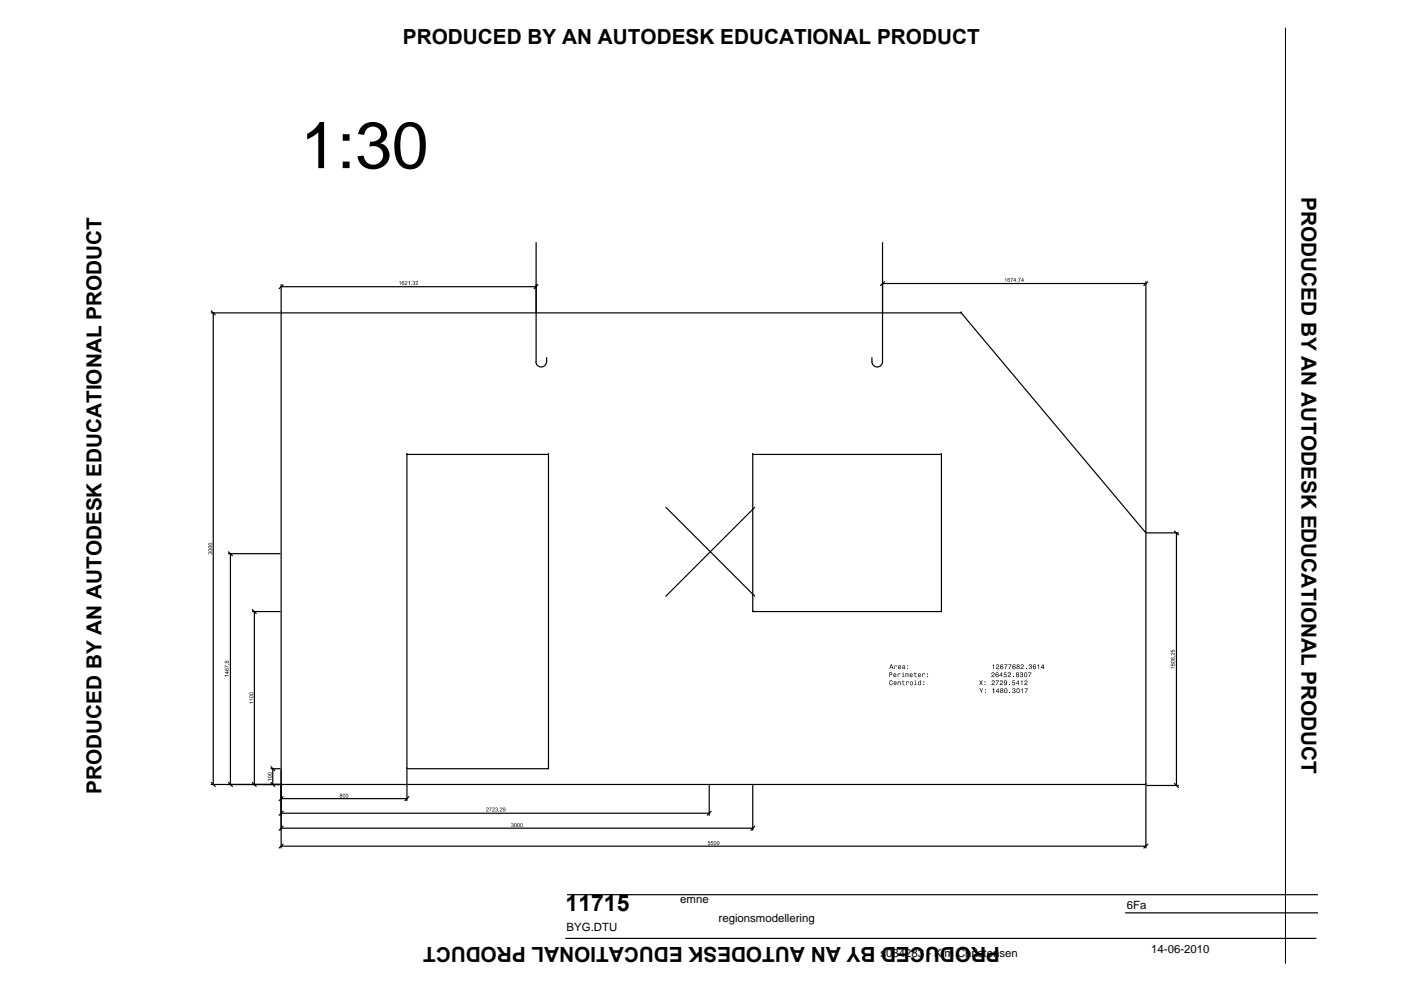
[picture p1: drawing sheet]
<svg xmlns="http://www.w3.org/2000/svg" width="297mm" height="210mm" viewBox="0 0 297 210" stroke-linecap="round" stroke-linejoin="round" font-family="sans-serif">
<!-- layer: Konturer -->
<g fill="none" stroke="#000" stroke-width=".25">
<path d="M113.7 51.4l-.1 25.3a1.12 1.12 0 0 0 1.1 1.1 1.12 1.12 0 0 0 1.2-1.1M187.1 51.4v25.3a1.12 1.12 0 0 1-1.1 1.1 1.12 1.12 0 0 1-1.1-1.1v-.9M59.6 66.3h144.2l39.2 46.7v53.3h-183.4zM59.6 66.3h.1M115.9 75.8v.9M203.8 66.3h.1M86.3 96.4h30v66.6h-30zM86.3 96.4h.1M116.3 96.4h.1M159.6 96.4h40v33.3h-40zM159.6 96.4h.1M199.6 96.4h.1"/>
<path d="M141.2 107.6l18.8 18.8M160 107.6l-18.8 18.8M243 113h.1M159.6 129.7h.1M199.6 129.7h.1M59.6 166.3h.1M86.3 163h.1M116.3 163h.1M243 166.3h.1"/>
</g>
<g fill="none" stroke="#000" stroke-width=".25">
<path d="M187.1 59.7v6.4M243 59.7v53.1M44.8 66.3h14.6M45.2 66.3v100M59.6 60.4v5.7M59.6 60.8h54.1M113.7 60.4v5.7M187.1 60.1h55.9M48.4 117.4h11M48.9 117.4v48.9M243.2 113h6.7M249.4 113v53.5"/>
<path d="M53.5 129.7h5.9M53.9 129.7v36.6M44.8 166.3h14.6M57.4 163h2M57.8 163v3.3M59.6 163.2v16.6M59.6 172.4h90.8M59.6 169.3h26.7M59.6 175.6h100M59.6 179.4h183.4M86.3 163.2v6.6M150.4 166.5v6.3"/>
<path d="M159.6 166.5v9.5M243 166.5v13.3M243.2 166.5h6.7"/>
</g>
<!-- layer: 0 -->
<g fill="none" stroke="#000" stroke-width=".25">
<path d="M187.5 59.7l-.8 .8M243.4 59.7l-.9 .8M44.8 65.9l.8 .9M60 60.4l-.8 .8M114 60.4l-.8 .8M48.4 117l.9 .8M249 112.6l.9 .8M53.5 129.2l.8 .9M44.8 165.9l.8 .9M48.4 165.9l.9 .9M53.5 165.9l.8 .9M57.4 165.9l.9 .9"/>
<path d="M57.4 162.6l.9 .8M60 172l-.8 .8M60 168.9l-.8 .9M60 175.2l-.8 .8M60 179l-.8 .8M86.7 168.9l-.8 .9M150.8 172l-.8 .8M160 175.2l-.8 .8M243.4 179l-.9 .8M249 166.1l.9 .9"/>
</g>
<g fill="#000">
<path d="M213 59.1l.3-.2v.9l-.1-.7zM214.2 58.9h.6l-.3 .9-.1-.2 .3-.6zM215.6 59.6h.1v.3zM215.9 58.9h.5l-.3 .9-.1-.2 .3-.6zM84.6 59.8l.3-.2v.8l-.1-.6zM85.9 59.7l.1-.1 .4 .1-.1 .3-.3 .3 .4 .1h-.6l.3-.4a.21 .21 0 0 0 .2-.2 .21 .21 0 0 0-.2-.2 .21 .21 0 0 0-.2 .2zM86.6 59.8l.3-.2v.8h-.2v-.6zM87.2 60.3h.1l-.1 .3zM87.5 59.6h.1a.2 .2 0 0 1 .3 .1 .2 .2 0 0 1-.1 .2l.2 .2-.1 .3a.2 .2 0 0 1-.3 0 .2 .2 0 0 1-.1-.2 .17 .17 0 0 0 .2 .2 .17 .17 0 0 0 .2-.2 .17 .17 0 0 0-.2-.2l.1-.3-.3 .1zM88.2 59.6h.4v.4l-.4 .3 .4 .1h-.5l.2-.4a.17 .17 0 0 0 .2-.2 .17 .17 0 0 0-.3 0h-.1zM44.2 117.1h.8a.2 .2 0 0 1 0 .3 .2 .2 0 0 1-.3 .1 .17 .17 0 0 0 .2-.2 .17 .17 0 0 0-.2-.1 .17 .17 0 0 0-.1 .2 .19 .19 0 0 0-.2-.2 .19 .19 0 0 0-.2 .2 .19 .19 0 0 0 .2 .2l-.2-.2zM248.2 137.8l.1 .3h.2a.28 .28 0 0 1 .2-.3 .28 .28 0 0 1 .4 .2 .28 .28 0 0 1-.3 .3v-.1a.18 .18 0 0 0 .1-.3 .18 .18 0 0 0-.3 0 .18 .18 0 0 0 .1 .3v.1l-.5-.1z"/>
<path d="M248.2 138.5l.4-.1 .4 .4v-.4v.6l-.3-.3a.19 .19 0 0 0-.2-.2 .19 .19 0 0 0-.1 .3l.1 .1-.3-.1zM249 139.1l.2 .1h-.2zM47.7 141.1l.8 .3v.1l-.7-.3-.1 .4zM47.6 143.1h.9v.2h-.7l.2 .1-.2 .1zM48.3 140.8l.3 .1h-.3zM52.9 148.9h.8v.1h-.7l.2 .2h-.2zM52.9 148.3h.8h-.7l.2 .2h-.2zM248.2 141.5l.8 .1h-.6l.1 .1-.1 .1zM56.8 165.2h.8v.2h-.6l.1 .1h-.1zM103.1 171.3l.2-.1a.28 .28 0 0 1 .3 .3 .28 .28 0 0 1-.3 .3l-.1 .2h.4h-.6l.2-.2a.26 .26 0 0 0 .3-.2 .26 .26 0 0 0-.2-.3l-.1 .2zM103.7 171.2h.5l-.3 .8h-.1v-.2l.3-.5zM104.4 171.3a.26 .26 0 0 1 .4 0 .26 .26 0 0 1 0 .4l-.3 .3h.4h-.5l.2-.4a.17 .17 0 0 0 .2-.2 .17 .17 0 0 0-.2-.1 .17 .17 0 0 0-.2 .2z"/>
<path d="M105 171.3l.2-.1a.21 .21 0 0 1 .2 .1 .21 .21 0 0 1 0 .3l.1 .3-.4 .1-.1-.1 .1-.1a.17 .17 0 0 0 .2 .2 .17 .17 0 0 0 .1-.3 .17 .17 0 0 0-.2 0l.2-.3zM105.7 171.9v.3zM106 171.4a.28 .28 0 0 1 .5 0 .28 .28 0 0 1-.3 .4l-.1 .2h.4h-.5l.2-.3a.19 .19 0 0 0 .2-.2 .19 .19 0 0 0-.3-.1zM108.4 174.7v-.1a.23 .23 0 0 1 .4 0 .23 .23 0 0 1 0 .3l.1 .1-.1 .3a.18 .18 0 0 1-.3 .1 .18 .18 0 0 1 0-.3 .18 .18 0 0 0 .2 .2 .18 .18 0 0 0 .1-.2 .18 .18 0 0 0-.2-.1l.2-.3zM150.1 178.4h.4h-.3v.2a.27 .27 0 0 1 .4 .2 .27 .27 0 0 1-.2 .4 .27 .27 0 0 1-.4-.3l.2 .1a.17 .17 0 0 0 .2 0 .17 .17 0 0 0 0-.2 .17 .17 0 0 0-.2 0zM150.8 178.4h.4h-.3l-.1 .3 .2-.1a.29 .29 0 0 1 .2 .5 .29 .29 0 0 1-.5-.2h.1a.19 .19 0 0 0 .3 .1 .19 .19 0 0 0 0-.3 .19 .19 0 0 0-.3 .1z"/>
<path d="M85.3 59.6h.3l.1 .2a.24 .24 0 0 0-.3-.1 .24 .24 0 0 0-.1 .3 .26 .26 0 0 1 .4 .1 .26 .26 0 0 1-.2 .3 .26 .26 0 0 1-.3-.2zM85.3 60.2a.2 .2 0 0 0 .4 0 .2 .2 0 0 0-.4 0z"/>
<path d="M213.7 59l.3-.1 .1 .2a.21 .21 0 0 0-.3-.1 .21 .21 0 0 0-.1 .3 .26 .26 0 0 1 .4 .2 .26 .26 0 0 1-.3 .3 .26 .26 0 0 1-.2-.4zM213.7 59.5a.2 .2 0 0 0 .4 0 .2 .2 0 0 0-.4 0z"/>
<path d="M215.2 58.9l.1 .6h.1l-.1 .3-.1-.2h-.4zM215.2 59.1l-.2 .4h.2z"/>
<path d="M216.9 58.9l.1 .6v.3h-.2v-.2h-.3zM216.8 59.1l-.2 .4h.2z"/>
<path d="M44.2 116.5l.5-.1a.3 .3 0 0 1 .2 .5 .3 .3 0 0 1-.5 0l-.2-.1zM44.3 116.5a.27 .27 0 0 0 .1 .4 .27 .27 0 0 0 .3-.1 .21 .21 0 0 0 .1-.3 .21 .21 0 0 0-.3 0z"/>
<path d="M44.2 115.9l.6-.2a.34 .34 0 0 1 .1 .6 .34 .34 0 0 1-.5-.1h-.2zM44.3 115.9a.3 .3 0 0 0 .2 .3 .3 .3 0 0 0 .4-.1 .3 .3 0 0 0-.2-.3 .3 .3 0 0 0-.3 .1z"/>
<path d="M44.2 115.2l.4-.1a.3 .3 0 0 1 .4 .3 .3 .3 0 0 1-.5 .3l-.3-.2zM44.2 115.3l.1 .2h.2a.23 .23 0 0 0 .4 0 .23 .23 0 0 0 0-.3 .23 .23 0 0 0-.4 0z"/>
<path d="M248.2 139.5h.3a.18 .18 0 0 0-.2 .3 .18 .18 0 0 0 .3 0 .27 .27 0 0 1 .1-.4 .27 .27 0 0 1 .4 .2 .27 .27 0 0 1-.3 .3h-.2a.33 .33 0 0 1-.4-.4zM248.6 139.6a.2 .2 0 0 0 .4 0 .2 .2 0 0 0-.4 0z"/>
<path d="M47.8 141.7l.1 .1a.18 .18 0 0 0-.1 .3 .18 .18 0 0 0 .2 0 .27 .27 0 0 1 .2-.4 .27 .27 0 0 1 .3 .2l-.1 .3h-.4a.29 .29 0 0 1-.3-.1 .29 .29 0 0 1 .1-.4zM48.1 141.9a.16 .16 0 0 0 .3 0 .16 .16 0 0 0-.3 0z"/>
<path d="M47.7 140.2h.4a.26 .26 0 0 1 .4 0 .26 .26 0 0 1-.1 .4 .26 .26 0 0 1-.4-.1 .17 .17 0 0 1-.2 .1 .17 .17 0 0 1-.1-.2zM47.7 140.4a.15 .15 0 0 0 .3 0 .15 .15 0 0 0-.3 0zM48.1 140.3a.17 .17 0 0 0 .3 0 .17 .17 0 0 0-.3 0z"/>
<path d="M47.7 142.5l.6-.2 .2 .3h-.2v.3h-.1zM47.8 142.6l.4 .2v-.2z"/>
<path d="M52.9 147.6l.6-.2 .2 .4-.6 .2-.2-.2zM53 147.6a.29 .29 0 0 0 .1 .3 .29 .29 0 0 0 .4-.1l.1-.1v-.1z"/>
<path d="M52.9 146.9l.3-.1a.33 .33 0 0 1 .4 0 .33 .33 0 0 1 0 .5 .33 .33 0 0 1-.4 0l-.3-.1zM53 146.9a.27 .27 0 0 0 .1 .3 .27 .27 0 0 0 .3 0 .21 .21 0 0 0 .2-.3 .21 .21 0 0 0-.4 0z"/>
<path d="M248.2 140.8l.2-.1 .1 .1a.17 .17 0 0 0-.1 .2 .17 .17 0 0 0 .2 .1 .28 .28 0 0 1 .2-.4 .28 .28 0 0 1 .3 .3 .28 .28 0 0 1-.4 .2h-.3zM248.6 140.9a.2 .2 0 0 0 .4 0 .2 .2 0 0 0-.4 0z"/>
<path d="M248.2 140.2l.5-.2a.3 .3 0 0 1 .3 .4 .3 .3 0 0 1-.4 .2v-.1a.28 .28 0 0 1-.3 0 .28 .28 0 0 1-.1-.3zM248.4 140.2a.3 .3 0 0 0 .1 .3 .3 .3 0 0 0 .4-.1 .25 .25 0 0 0-.1-.3 .25 .25 0 0 0-.3 .1z"/>
<path d="M56.8 164.5l.4-.1a.32 .32 0 0 1 .4 .4 .32 .32 0 0 1-.5 .2l-.3-.2zM56.9 164.5a.32 .32 0 0 0 .2 .4 .32 .32 0 0 0 .4-.1l-.1-.3z"/>
<path d="M56.8 163.9l.6-.1a.33 .33 0 0 1 .1 .5 .33 .33 0 0 1-.5 0l-.2-.1zM56.9 163.9a.29 .29 0 0 0 .2 .3 .29 .29 0 0 0 .3 0 .28 .28 0 0 0-.1-.3 .28 .28 0 0 0-.3 0z"/>
<path d="M72.1 168.4a.21 .21 0 0 1 .3-.1 .21 .21 0 0 1 0 .4h.1a.25 .25 0 0 1 0 .4 .25 .25 0 0 1-.4-.1 .25 .25 0 0 1 .1-.3zM72.1 168.5a.15 .15 0 0 0 .3 0 .15 .15 0 0 0-.3 0zM72.1 168.9a.2 .2 0 0 0 .4 0 .2 .2 0 0 0-.4 0z"/>
<path d="M72.7 168.4h.1a.39 .39 0 0 1 .4 .2 .39 .39 0 0 1-.1 .5l-.4-.1zM72.8 168.4v.2a.24 .24 0 0 0-.1 .3 .24 .24 0 0 0 .4 .1v-.3a.24 .24 0 0 0 0-.2 .24 .24 0 0 0-.3-.1z"/>
<path d="M73.4 168.4l.1-.1 .3 .1v.5a.3 .3 0 0 1-.4 .2 .3 .3 0 0 1-.1-.5zM73.5 168.4l-.1 .3a.23 .23 0 0 0 .1 .3 .23 .23 0 0 0 .3-.1 .23 .23 0 0 0-.1-.3v-.2z"/>
<path d="M106.7 171.2h.3l.1 .5a.27 .27 0 0 1-.1 .3 .27 .27 0 0 1-.4-.2 .21 .21 0 0 0 .3 .2 .21 .21 0 0 0 .1-.3 .28 .28 0 0 1-.4-.1 .28 .28 0 0 1 .1-.4zM106.7 171.5a.2 .2 0 0 0 .4 0 .2 .2 0 0 0-.4 0z"/>
<path d="M109.1 174.6l.1-.1a.4 .4 0 0 1 .4 .5 .4 .4 0 0 1-.5 .3l-.1-.2zM109.2 174.6l-.1 .3a.21 .21 0 0 0 0 .3 .21 .21 0 0 0 .3-.1 .3 .3 0 0 0 0-.3 .3 .3 0 0 0-.2-.2z"/>
<path d="M109.7 174.7l.4-.2 .1 .2v.5l-.2 .2-.3-.1zM109.9 174.6l-.1 .4a.21 .21 0 0 0 0 .2 .21 .21 0 0 0 .3 0 .21 .21 0 0 0 0-.2v-.3z"/>
<path d="M110.4 174.6a.41 .41 0 0 1 .5 .3 .41 .41 0 0 1-.2 .4l-.4-.1zM110.5 174.6l-.1 .2a.24 .24 0 0 0 0 .3 .24 .24 0 0 0 .3 0v-.4z"/>
<path d="M151.4 178.4a.38 .38 0 0 1 .5 .2 .38 .38 0 0 1-.1 .5l-.2 .1-.2-.1zM151.5 178.4l-.1 .4a.22 .22 0 0 0 .1 .3 .22 .22 0 0 0 .3-.1 .22 .22 0 0 0 0-.3v-.2z"/>
<path d="M152 178.4h.1a.4 .4 0 0 1 .4 .3 .4 .4 0 0 1-.2 .5l-.3-.1zM152.1 178.4v.2a.21 .21 0 0 0 0 .4 .21 .21 0 0 0 .3-.1 .3 .3 0 0 0 0-.3 .3 .3 0 0 0-.3-.2z"/>
</g>
<!-- layer: Tekst -->
<g fill="#000">
<path d="M188.7 144.3h.4l.2 .2-.2 .1a.27 .27 0 0 0-.4-.2 .27 .27 0 0 0 0 .5 .22 .22 0 0 0 .3 .3 .22 .22 0 0 0 .1-.3l.2 .1-.2 .2h-.5v-.6zM189.6 141.1h.1a.26 .26 0 0 1 .3 0 .26 .26 0 0 1 .2 .2h-.1a.17 .17 0 0 0-.2-.1 .17 .17 0 0 0-.2 .2v.5h-.1zM190.3 142.8h.2a.24 .24 0 0 1 .3 0 .24 .24 0 0 1 .2 .2h-.2a.2 .2 0 0 0-.2-.1 .2 .2 0 0 0-.1 .2v.5h-.2zM190.3 144.5l.2 .1 .1-.1a.25 .25 0 0 1 .3 0 .25 .25 0 0 1 .1 .3v.4h-.2v-.4a.2 .2 0 0 0-.2-.2 .2 .2 0 0 0-.1 .2v.4h-.2zM191.4 144.3h.1v.2h.3l-.3 .1v.5l.3 .1a.23 .23 0 0 1-.3 .1 .23 .23 0 0 1-.1-.3v-.4h-.2l.2-.1zM192 142.8h.7v.8l-.2-.7-.1 .1v.6l-.1-.7h-.2v.7h-.1zM192.1 144.5l.1 .1 .2-.1a.17 .17 0 0 1 .3 0 .17 .17 0 0 1-.1 .2 .2 .2 0 0 0-.2-.1 .2 .2 0 0 0-.2 .2v.4h-.1zM193.7 142.8h.2v-.2h.2v.2h.3v.1h-.3v.5l.3 .1v.1l-.4-.1-.1-.6h-.2zM195.5 142.8l.2 .1a.24 .24 0 0 1 .2-.2 .24 .24 0 0 1 .2 .3h-.1a.18 .18 0 0 0-.2-.1 .18 .18 0 0 0-.1 .2v.5h-.2zM207.6 144.3h.2l.2 .3 .2-.3h.2l-.3 .4 .3 .5h-.2l-.2-.3-.4 .3 .3-.5zM207.6 145.9h.2l.3 .5 .3-.5-.3 .6v.4h-.1v-.4zM210.3 142.6l.3-.1 .2 .2v.3l-.5 .4h.6v.2h-.7l.3-.5a.21 .21 0 0 0 .2-.2 .21 .21 0 0 0-.1-.2 .21 .21 0 0 0-.3 .1l-.1 .1z"/>
<path d="M210.3 144.4l.4-.1a.31 .31 0 0 1 .2 .3 .31 .31 0 0 1-.2 .3l-.3 .2h.5v.1h-.7l.3-.4a.24 .24 0 0 0 .3-.2 .24 .24 0 0 0-.4-.2v.2h-.1zM210.4 141.1l.3-.3v1.1h-.1v-.8zM210.4 146.1l.4-.2v1h-.2v-.7zM211.2 141l.4-.2a.34 .34 0 0 1 .2 .4 .34 .34 0 0 1-.3 .3l-.2 .2h.5v.2h-.6l.3-.5a.21 .21 0 0 0 .2-.2 .21 .21 0 0 0-.1-.2 .21 .21 0 0 0-.3 .1l-.1 .1zM211.1 144.3h.7l-.4 .9h-.2l.1-.3 .4-.5h-.6zM212 144.4l.4-.1a.31 .31 0 0 1 .2 .3 .31 .31 0 0 1-.2 .3l-.3 .2h.5v.1h-.6l.2-.4a.23 .23 0 0 0 .3-.1 .23 .23 0 0 0-.1-.3 .23 .23 0 0 0-.3 .1l-.1 .1zM212.9 142.6h.5v.1h-.4v.3a.33 .33 0 0 1 .4 .2 .33 .33 0 0 1-.2 .4 .33 .33 0 0 1-.4-.3l.1 .1a.24 .24 0 0 0 .4 0 .24 .24 0 0 0-.1-.4 .24 .24 0 0 0-.3 .1zM212.9 140.9h.7l-.4 1-.1-.2 .3-.7h-.5zM213.7 142.6l.4-.1 .2 .2v.3l-.5 .4h.5v.2h-.6v-.3l.3-.3a.21 .21 0 0 0 .2-.2 .21 .21 0 0 0-.3-.2 .21 .21 0 0 0-.1 .3h-.1zM213.8 140.9h.7l-.4 1h-.2l.1-.3 .3-.6h-.5zM214 145h.1v.2h-.1zM214 146.7h.2v.2h-.2z"/>
<path d="M214.7 144.3h.5v.1h-.4l-.1 .3 .4-.1 .2 .3-.3 .4-.3-.1-.2-.2h.2a.21 .21 0 0 0 .3 .1 .21 .21 0 0 0 .1-.3 .21 .21 0 0 0-.4 0h-.1zM214.7 146l.1-.1a.28 .28 0 0 1 .4 .1 .28 .28 0 0 1-.1 .4l.2 .1a.34 .34 0 0 1-.3 .4 .34 .34 0 0 1-.4-.3l.2 .1a.19 .19 0 0 0 .3 .1 .19 .19 0 0 0 0-.2 .19 .19 0 0 0-.2-.1v-.2a.19 .19 0 0 0 .2-.2 .19 .19 0 0 0-.2-.1 .19 .19 0 0 0-.1 .3h-.2zM214.8 143.3h.2v.3h-.2zM216.3 142.7l.2-.2 .4 .2-.2 .3 .2 .1v.3l-.4 .2-.3-.2 .2-.1a.22 .22 0 0 0 .2 .2 .22 .22 0 0 0 .2-.3 .22 .22 0 0 0-.3-.1v-.1a.18 .18 0 0 0 .2-.1 .18 .18 0 0 0-.1-.3 .18 .18 0 0 0-.2 .1l-.2 .2zM216.4 141l.2-.2 .4 .2v.4l-.5 .3h.5v.2h-.6l.3-.5a.22 .22 0 0 0 .2-.1 .22 .22 0 0 0 0-.3 .22 .22 0 0 0-.3 .1l-.2 .1zM216.4 144.4l.3-.2v1h-.1v-.7zM216.5 146.1l.3-.2v1h-.1v-.7zM217.2 144.4l.3-.2 .3 .2v.3l-.5 .4h.5v.1h-.6v-.2l.3-.2a.23 .23 0 0 0 .2-.1 .23 .23 0 0 0-.1-.3 .23 .23 0 0 0-.3 .1l-.1 .1zM217.3 146h.6l-.3 .9h-.2v-.2l.4-.6h-.5zM217.5 141.6h.2v.3h-.2zM218.1 141l.3-.2a.27 .27 0 0 1 .3 .2 .27 .27 0 0 1-.1 .3l.2 .1-.1 .4-.5 .1-.1-.2 .1-.1a.2 .2 0 0 0 .2 .2 .2 .2 0 0 0 .2-.3 .2 .2 0 0 0-.2-.1v-.1a.19 .19 0 0 0 .2-.2 .19 .19 0 0 0-.3-.2 .19 .19 0 0 0-.1 .3h-.1zM218 142.6h.7l-.4 1h-.2v-.3l.4-.6h-.5z"/>
<path d="M219.9 141.1l.4-.3v1.1h-.1v-.8z"/>
<path d="M189 141l-.2 .4h.3zM188.9 140.8h.2l.3 1.1h-.1l-.1-.3h-.4l-.2 .3z"/>
<path d="M188.7 142.7v.3h.1a.18 .18 0 0 0 .3-.2 .17 .17 0 0 0-.3-.1zM188.6 142.5l.3 .1a.28 .28 0 0 1 .3 .3 .28 .28 0 0 1-.4 .2h-.1v.5h-.1z"/>
<path d="M189.6 142.9l-.1 .2h.4l-.1-.2zM189.4 142.9h.1a.32 .32 0 0 1 .4-.1 .32 .32 0 0 1 .1 .4l-.5 .1a.2 .2 0 0 0 .2 .2 .2 .2 0 0 0 .2-.2h.1l-.1 .3h-.3l-.2-.3z"/>
<path d="M189.7 144.6l-.1 .2h.3v-.2zM189.5 144.6l.4-.2 .2 .2v.3h-.5l.1 .3 .4-.2-.2 .2h-.4z"/>
<path d="M190.6 141.2l-.1 .2h.4l-.1-.2zM190.5 141.2l.1-.1h.4l.1 .4h-.6l.2 .3 .3-.2-.1 .3-.4-.1z"/>
<path d="M191.4 142.5l.2 .2zM191.2 142.8h.4v.7l.2 .1h-.6l.2-.1v-.6h-.2z"/>
<path d="M191.4 141.6a.17 .17 0 0 0 .3 0 .17 .17 0 0 0-.3 0zM191.3 141.2l.1-.1a.25 .25 0 0 1 .3 0 .25 .25 0 0 1 .2 .2v.6l-.2-.1a.27 .27 0 0 1-.4 0 .27 .27 0 0 1 0-.4 .27 .27 0 0 1 .4 0 .2 .2 0 0 0-.2-.2 .2 .2 0 0 0-.2 .1z"/>
<path d="M192.4 141.1h.1v.2h-.1zM192.4 141.6h.1v.3h-.1z"/>
<path d="M193.1 142.9l-.1 .2h.4l-.1-.2zM192.9 142.9h.1a.33 .33 0 0 1 .4-.1 .33 .33 0 0 1 .1 .4h-.5a.27 .27 0 0 0 .2 .3 .27 .27 0 0 0 .3-.2v.1a.37 .37 0 0 1-.6 0 .37 .37 0 0 1 0-.5z"/>
<path d="M193 144.9a.3 .3 0 0 0 .6 0 .3 .3 0 0 0-.6 0zM193 144.5l.3-.1 .2 .2v.6a.41 .41 0 0 1-.6-.1 .41 .41 0 0 1 .1-.6z"/>
<path d="M194.1 144.2l.1 .2zM193.9 144.5h.3v.7h.3h-.7h.3v-.6z"/>
<path d="M194.8 142.9l-.1 .2h.4l-.1-.2zM194.7 142.8l.3-.1 .2 .3v.2h-.5a.27 .27 0 0 0 .2 .3 .27 .27 0 0 0 .3-.2l-.2 .3a.44 .44 0 0 1-.4-.3 .44 .44 0 0 1 .1-.5z"/>
<path d="M194.9 144.6l-.1 .1a.24 .24 0 0 0 0 .4 .24 .24 0 0 0 .4-.2l-.1-.3zM194.7 144.6l.3-.2 .2 .2v-.4h.1v1h-.2a.37 .37 0 0 1-.5-.1 .37 .37 0 0 1 .1-.5z"/>
<path d="M195.7 144.5h.3v.2h-.3zM195.7 145h.3v.2h-.3z"/>
<path d="M196.6 142.8h.2v.2h-.2zM196.6 143.3h.2v.3h-.2z"/>
<path d="M208.7 144.5h.3v.2h-.3zM208.7 145h.3v.2h-.3z"/>
<path d="M208.8 146.1h.2v.3h-.2zM208.8 146.7h.2v.2h-.2z"/>
<path d="M211.6 146.1l-.3 .5h.3zM211.6 146h.1v.6h.2l-.2 .3h-.1v-.2h-.4z"/>
<path d="M211.2 143.3a.22 .22 0 0 0 .4 0 .22 .22 0 0 0-.4 0zM211.2 142.7l.4-.1 .2 .2h-.2a.24 .24 0 0 0-.3-.1 .24 .24 0 0 0-.1 .3l.3-.1 .3 .3a.41 .41 0 0 1-.6 .3 .41 .41 0 0 1-.1-.7z"/>
<path d="M212.3 142.7l-.3 .5h.3zM212.3 142.6h.2v.6h.1l-.1 .4h-.2v-.3h-.4z"/>
<path d="M212.2 146.2a.2 .2 0 0 0 .4 0 .2 .2 0 0 0-.4 0zM212.2 146.6a.2 .2 0 0 0 .4 0 .2 .2 0 0 0-.4 0zM212.1 146.1l.2-.2 .4 .2-.1 .3 .1 .1-.1 .4h-.5l-.1-.4 .2-.1z"/>
<path d="M212.2 141.5a.22 .22 0 0 0 .4 0 .22 .22 0 0 0-.4 0zM212.1 141l.4-.2 .2 .3h-.1a.23 .23 0 0 0-.3-.1 .23 .23 0 0 0-.1 .3l.2-.1a.36 .36 0 0 1 .3 .5 .36 .36 0 0 1-.5 .2 .36 .36 0 0 1-.2-.5z"/>
<path d="M213 144.6a.2 .2 0 0 0 .4 0 .2 .2 0 0 0-.4 0zM212.9 144.4l.5-.1 .1 .3v.3a.32 .32 0 0 1-.3 .4 .32 .32 0 0 1-.3-.3h.1a.21 .21 0 0 0 .3 .1 .21 .21 0 0 0 .1-.3l-.3 .1a.32 .32 0 0 1-.3-.2 .32 .32 0 0 1 .1-.3z"/>
<path d="M213.1 146.1v.3a.27 .27 0 0 0 0 .4 .27 .27 0 0 0 .3 0 .27 .27 0 0 0 0-.4 .23 .23 0 0 0 0-.3 .23 .23 0 0 0-.3 0zM213 146.1l.1-.1a.48 .48 0 0 1 .5 .3 .48 .48 0 0 1-.1 .6h-.2a.57 .57 0 0 1-.3-.8z"/>
<path d="M214.8 141.6a.2 .2 0 0 0 .4 0 .2 .2 0 0 0-.4 0zM214.7 141.1l.3-.3a.18 .18 0 0 1 .2 .1 .18 .18 0 0 1 0 .2 .21 .21 0 0 0-.3-.1 .21 .21 0 0 0-.1 .3l.3-.1 .2 .2-.1 .5-.5-.1z"/>
<path d="M215.9 144.4l-.4 .5h.4zM215.9 144.3h.1v.6h.1l-.1 .3h-.1v-.2h-.5z"/>
<path d="M215.6 142.8a.16 .16 0 0 0 .3 0 .16 .16 0 0 0-.3 0zM215.5 143.3a.21 .21 0 0 0 .4 0 .21 .21 0 0 0-.4 0zM215.4 142.7l.2-.1a.25 .25 0 0 1 .4 .1 .25 .25 0 0 1-.1 .3l.2 .2-.2 .4h-.4l-.1-.4a.19 .19 0 0 0 .2-.2 .19 .19 0 0 0-.2-.2z"/>
<path d="M215.7 146.1l-.1 .3a.26 .26 0 0 0 .1 .4 .26 .26 0 0 0 .3 0 .26 .26 0 0 0 .1-.4l-.1-.3zM215.6 146h.5l.1 .5a.39 .39 0 0 1-.5 .4 .39 .39 0 0 1-.2-.6z"/>
<path d="M215.7 141.1a.17 .17 0 0 0 .3 0 .17 .17 0 0 0-.3 0zM215.6 141.5a.25 .25 0 0 0 .5 0 .25 .25 0 0 0-.5 0zM215.6 141l.1-.2a.28 .28 0 0 1 .4 .1 .28 .28 0 0 1-.1 .4l.2 .2v.3l-.6 .1-.1-.2v-.3l.2-.1z"/>
<path d="M217.4 142.7l-.1 .3a.24 .24 0 0 0 0 .4 .24 .24 0 0 0 .3-.2v-.5zM217.2 142.7l.4-.2 .2 .2v.6l-.2 .3-.5-.3z"/>
<path d="M219.1 141.5a.22 .22 0 0 0 .4 0 .22 .22 0 0 0-.4 0zM219.1 141l.4-.2 .2 .3h-.2a.21 .21 0 0 0-.2-.1 .21 .21 0 0 0-.1 .3 .34 .34 0 0 1 .5 .2 .34 .34 0 0 1-.4 .4 .34 .34 0 0 1-.3-.4z"/>
<path d="M221.1 141.1l-.3 .4h.3zM221.1 140.9h.2v.6h.1l-.1 .4h-.2v-.3h-.4z"/>
</g>
<path d="M272.5 5.9v198.4" fill="none" stroke="#000" stroke-width=".21"/>
<!-- layer: Tekst -->
<path d="M119.9 199h159.1M120.3 189.7h159.1M238.6 193.5h40.8" fill="none" stroke="#000" stroke-width=".25"/>
<text font-size="13.9" x="63.7" y="35.6">1:30</text>
<text font-size="4.9" x="119.9" y="193.2">11715</text>
<g font-size="4.4">
<text x="85.4" y="9.4">PRODUCED BY AN AUTODESK EDUCATIONAL PRODUCT</text>
<text x="275.9" y="41.8" transform="rotate(90 275.9 41.8)">PRODUCED BY AN AUTODESK EDUCATIONAL PRODUCT</text>
<text x="21.5" y="168.4" transform="rotate(-90 21.5 168.4)">PRODUCED BY AN AUTODESK EDUCATIONAL PRODUCT</text>
<text x="212" y="200.8" transform="rotate(180 212 200.8)">PRODUCED BY AN AUTODESK EDUCATIONAL PRODUCT</text>
</g>
<g font-size="2.4">
<text x="144.2" y="191.4">emne</text>
<text x="120.1" y="197.3">BYG.DTU</text>
<text x="152.4" y="195.5">regionsmodellering</text>
<text x="238.9" y="192.8">6Fa</text>
<text x="186.7" y="202.9">s084283 - Kim Christensen</text>
<text x="244.1" y="202.1">14-06-2010</text>
</g>
</svg>
